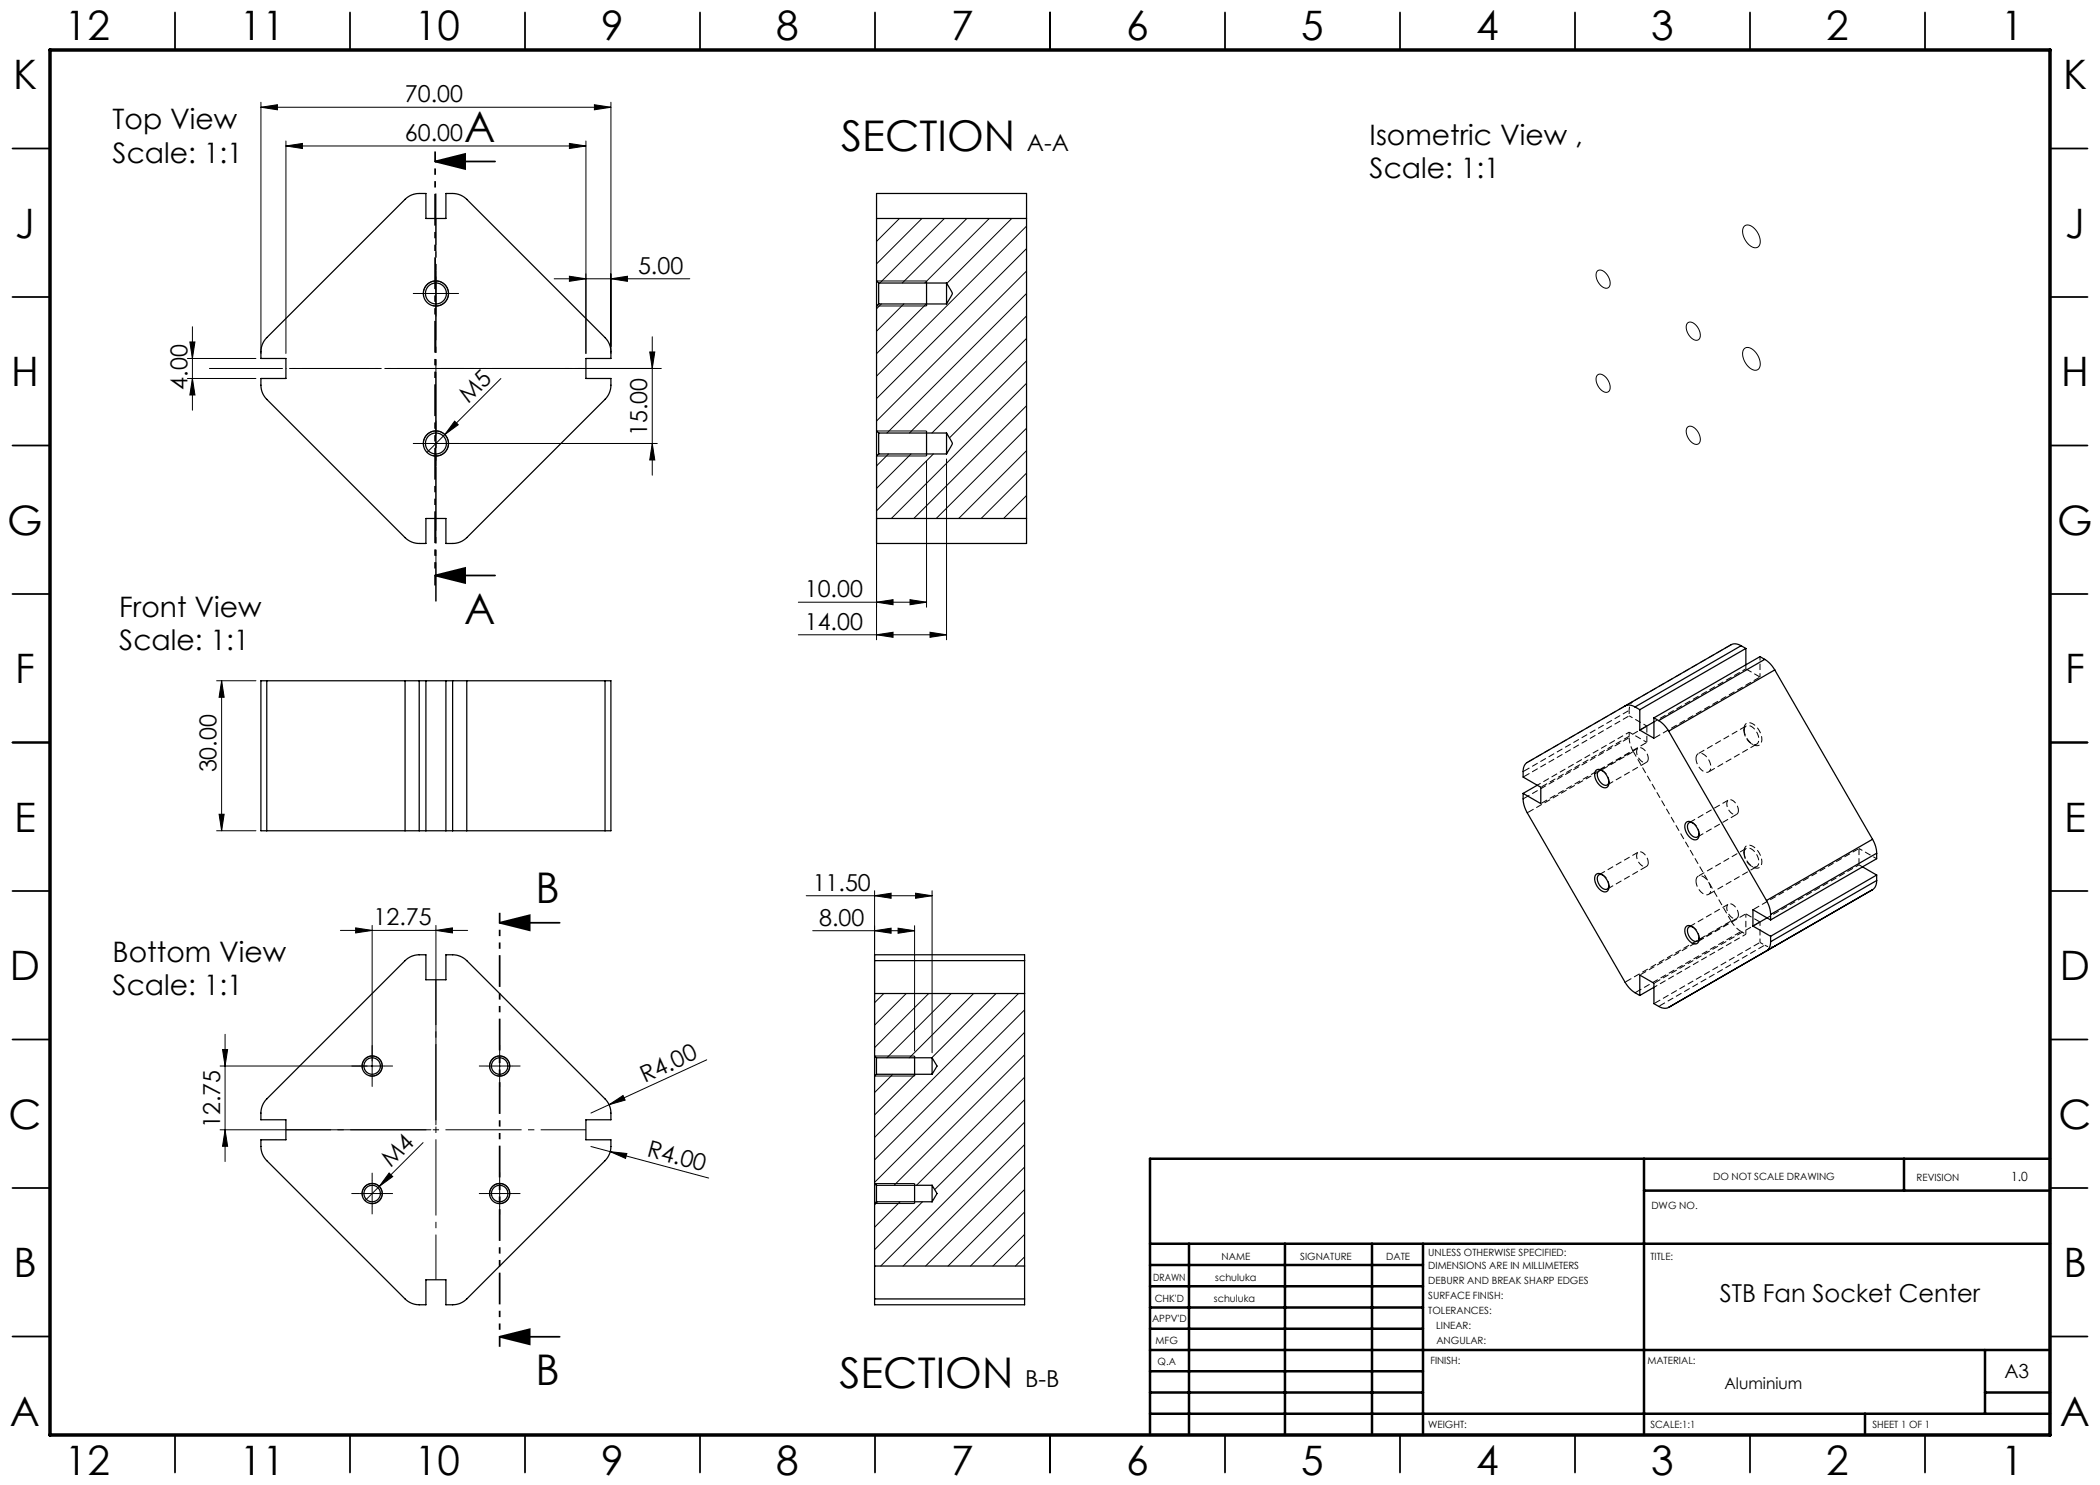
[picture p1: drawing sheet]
<svg xmlns="http://www.w3.org/2000/svg" width="420mm" height="297mm" viewBox="0 0 420 297" stroke-linecap="round" stroke-linejoin="round" font-family="sans-serif">
<g fill="none" stroke="#000" stroke-width=".25">
<path d="M81 39.9a4 4 0 0 1 2.8-1.2h1.4v5h4v-5h1.3a4 4 0 0 1 2.9 1.2l27.6 27.6a4 4 0 0 1 1.2 2.9v1.3h-5v4h5v1.3a4 4 0 0 1-1.2 2.9l-27.6 27.6a4 4 0 0 1-2.9 1.2h-1.3v-5h-4v5h-1.4a4 4 0 0 1-2.8-1.2l-27.6-27.6a4 4 0 0 1-1.2-2.9v-1.3h5v-4h-5v-1.3a4 4 0 0 1 1.2-2.9zM175.3 56.2v5M175.3 56.2v-17.5h30v70h-30v-17.5M175.3 43.7h30M175.3 56.2l.4 .4M175.7 56.6v4.2M175.7 56.6h13.6M185.3 56.2v5M189.3 56.6l1.2 2.1-1.2 2.1M189.3 56.6v4.2M175.3 61.2v25M175.7 60.8l-.4 .4"/>
<path d="M175.7 60.8h13.6M175.3 86.2v5M175.3 86.2l.4 .4M175.7 90.8l-.4 .4M175.7 86.6v4.2M175.7 90.8h13.6M175.7 86.6h13.6M185.3 86.2v5M189.3 86.6l1.2 2.1-1.2 2.1M189.3 86.6v4.2M175.3 103.7h30M53.4 136.2h-1.2v30h1.2"/>
<path d="M53.4 136.2h27.6M53.4 136.2v30M81 136.2h2.8M81 136.2v30M83.8 136.2v30M83.8 136.2h6.7M85.2 136.2v30M89.2 136.2v30M90.5 136.2h2.9M90.5 136.2v30M93.4 136.2v30M93.4 136.2h27.6"/>
<path d="M121 136.2h1.2v30h-1.2M121 136.2v30M348.2 129.1a2 2 0 0 0-2-.2l-21.2 12.3M348.2 129.1l1 .6M348.2 129.1l-21.2 12.3M349.2 129.7l-21.2 12.2M349.2 129.7v3.3M352.9 131.9a5.8 5.8 0 0 1 2 2.1M352.9 131.9l-21.2 12.2M352.9 131.9l-.9-.6-21.2 12.3M354.9 134l-21.2 12.2M354.9 134l19.6 33.9"/>
<path d="M304.6 158.7a6.3 6.3 0 0 0 .9 3.9l19.5 33.8a6.3 6.3 0 0 0 3 2.7M307.5 157l-2.9 1.7M319.2 154a1.48 1.48 0 0 1 2 .9 2.06 2.06 0 0 1 .2 2.6 2.06 2.06 0 0 1-2.3-1.8l-.2-1zM320.5 154.2a.76 .76 0 0 0-.9 .1 .76 .76 0 0 0-.1 .9 1.93 1.93 0 0 0 1.9 1.8l.4-.6M325 141.2l-19.5 11.3a2 2 0 0 0-.9 1.8v1.1l3.6 2.1v3.2l-3.6-2M325 141.2a2 2 0 0 1 2 .2M327 141.4l1 .5M328 141.9v4.1M330.8 143.6v4.1l-2.8-1.7M330.8 143.6l.9 .5M330.8 144.4l-2.8 1.6M331.7 144.1a5.8 5.8 0 0 1 2 2.1"/>
<path d="M333.7 146.2l19.6 33.9M53.4 166.2h27.6M81 166.2h2.8M83.8 166.2h6.7M90.5 166.2h2.9M93.4 166.2h27.6M319.2 174.9a1.48 1.48 0 0 1 2 .8 2.06 2.06 0 0 1 .2 2.6 2.06 2.06 0 0 1-2.3-1.7l-.2-1zM320.5 175a.76 .76 0 0 0-.9 .1 .76 .76 0 0 0-.1 .9 1.93 1.93 0 0 0 1.9 1.8l.4-.6M337.3 164.5a1.48 1.48 0 0 1 1.9 .8 2.06 2.06 0 0 1 .2 2.6 2.06 2.06 0 0 1-2.3-1.7l-.1-1.1zM338.5 164.6a.76 .76 0 0 0-.9 .1 .76 .76 0 0 0-.1 .9 1.93 1.93 0 0 0 1.9 1.8l.4-.6M372.5 173.4l2.8 1.6M374.5 167.9a5.8 5.8 0 0 1 .8 2.7"/>
<path d="M374.5 167.9l-21.2 12.2M374.5 177.9l-21.2 12.3M374.5 177.9l-40.8 23.6M375.3 176.1a2 2 0 0 1-.8 1.8M375.3 170.6l-21.2 12.3M375.3 170.6v1.1l-21.2 12.3M375.3 175v1.1M375.3 176.1l-21.2 12.3M375.3 175l-21.2 12.3M81 192.1a4 4 0 0 1 2.8-1.1h1.4v5h4v-5h1.3a4 4 0 0 1 2.9 1.1l27.6 27.7a4 4 0 0 1 1.2 2.8v1.4h-5v4h5v1.3a4 4 0 0 1-1.2 2.8l-27.6 27.7a4 4 0 0 1-2.9 1.2h-1.3v-5h-4v5h-1.4a4 4 0 0 1-2.8-1.2l-27.6-27.7a4 4 0 0 1-1.2-2.8v-1.3h5v-4h-5v-1.4a4 4 0 0 1 1.2-2.8zM174.9 192.1v-1.1h30v1.1M174.9 192.1v19.1"/>
<path d="M174.9 192.1h30M174.9 198.7h30M204.9 192.1v67.7M328 199.1v-4.1l2.8 1.6v4.1l.9 .6a2 2 0 0 0 2 .2M330.8 197.5l-2.8 1.6M337.3 185.3a1.48 1.48 0 0 1 1.9 .8 2.06 2.06 0 0 1 .2 2.6 2.06 2.06 0 0 1-2.3-1.7l-.1-1zM338.5 185.4a.76 .76 0 0 0-.9 .1 .76 .76 0 0 0-.1 .9 1.93 1.93 0 0 0 1.9 1.8l.4-.6M350.6 185.2l3.5 2.1M353.3 180.1a5.8 5.8 0 0 1 .8 2.8M353.3 190.2l-19.6 11.3M353.4 183.6l-2.8 1.6M354.1 188.4a2 2 0 0 1-.8 1.8"/>
<path d="M354.1 182.9v1.1M354.1 187.3v1.1M354.1 184l-3.5-2.1v3.3M174.9 211.2v4M174.9 215.2v21.5M174.9 211.2l.4 .4M175.3 211.6v3.3M175.3 214.9l-.4 .3M175.3 214.9h11.1M175.3 211.6h11.1M182.9 211.2v4M186.4 211.6v3.3"/>
<path d="M186.4 211.6l1 1.6-1 1.7M174.9 236.7v4M174.9 236.7l.4 .4M175.3 237.1v3.3M175.3 237.1h11.1M182.9 236.7v4M186.4 237.1v3.3M186.4 237.1l1 1.6-1 1.7M174.9 259.8v1.2h30v-1.2M174.9 259.8h30M174.9 240.7v19.1M174.9 253.2h30"/>
<path d="M175.3 240.4h11.1M175.3 240.4l-.4 .3"/>
<circle cx="87.2" cy="58.7" r="2.52"/>
<circle cx="87.2" cy="58.7" r="2.1"/>
<circle cx="87.2" cy="88.7" r="2.52"/>
<circle cx="87.2" cy="88.7" r="2.1"/>
<circle cx="74.4" cy="213.2" r="1.65"/>
<circle cx="74.4" cy="213.2" r="2.02"/>
<circle cx="99.9" cy="213.2" r="2.03"/>
<circle cx="99.9" cy="213.2" r="1.65"/>
<circle cx="74.4" cy="238.7" r="1.65"/>
<circle cx="74.4" cy="238.7" r="2.02"/>
<circle cx="99.9" cy="238.7" r="2.03"/>
<circle cx="99.9" cy="238.7" r="1.65"/>
</g>
<g fill="none" stroke="#000" stroke-width=".2" stroke-dasharray="1.3 .6" stroke-dashoffset=".5" stroke-linecap="butt">
<path d="M349.2 133.8l-18.4 10.6M352 135.4v-4.1M325.8 142.1v1.1M325.8 146.4l-18.3 10.6M325.8 146.4l3.6 2.1M325.8 146.4v1.1M326.7 140.2a2 2 0 0 0-.9 1.9M329.4 145.2l-3.6-2M371.8 173l-18.4 10.6M375.3 171.7l-3.5-2M348.2 186.3l1 .6M349.2 186.9l-18.4 10.6"/>
<path d="M349.2 182.8v4.1M352 188.5v-4.1M352 188.5l.9 .5M352.9 189a2 2 0 0 0 2 .2"/>
</g>
<path d="M349.2 133v.8M371.8 173l.7 .4" fill="none" stroke="#000" stroke-width=".2" stroke-dasharray="1.3 .6" stroke-dashoffset=".4" stroke-linecap="butt"/>
<g fill="none" stroke="#000" stroke-width=".2" stroke-dasharray="1.3 .6" stroke-dashoffset="-.2" stroke-linecap="butt">
<path d="M346.2 128.9l-19.5 11.3M352 135.4l-21.2 12.3M304.6 154.3l21.2-12.2M304.6 159.8l21.2-12.3M305.5 152.5l21.2-12.3M325.8 143.2l-21.2 12.2M329.4 145.2l-21.2 12.3M329.4 148.5l-21.2 12.2M305.5 162.6l21.2-12.3M371.8 169.7l-21.2 12.2M325 196.4l21.2-12.2M327 198.5l21.2-12.2"/>
<path d="M349.2 182.8l-21.2 12.2M352 184.4l-21.2 12.2M352 188.5l-21.2 12.2M331.7 201.3l21.2-12.3"/>
</g>
<g fill="none" stroke="#000" stroke-width=".2" stroke-dasharray="1.3 .6" stroke-linecap="butt">
<path d="M349.2 133.8l2.8 1.6M320.6 154.2l-.2-.1M321.8 156.5v-.3M329.4 148.5v-3.3M348.8 145.8a1.13 1.13 0 0 1 .7-1.2 1.13 1.13 0 0 1 1.3 .3 3.2 3.2 0 0 1 1.3 3.9 1.49 1.49 0 0 1-2.2-.4l-.7-1.1-.4-1.5M348.8 145.8v.4M350.3 148.7l.3 .2M320.6 175l-.2-.1M321.8 177.4v-.3M338.7 164.6l-.3-.1M339.8 167v-.4M348.8 170.3a1.13 1.13 0 0 1 .7-1.2 1.13 1.13 0 0 1 1.3 .3 3.2 3.2 0 0 1 1.3 3.9 1.49 1.49 0 0 1-2.2-.4l-.7-1.1-.4-1.5"/>
<path d="M348.8 170.3v.4M350.3 173.2l.3 .2M371.8 169.7v3.3M338.7 185.4l-.3-.1M339.8 187.8v-.3M352 184.4l-2.8-1.6"/>
</g>
<path d="M321.8 156.4a2.5 2.5 0 0 0-1.3-2.2M321.8 177.2a2.5 2.5 0 0 0-1.3-2.2M339.8 166.8a2.5 2.5 0 0 0-1.3-2.2M339.8 187.6a2.5 2.5 0 0 0-1.3-2.2" fill="none" stroke="#000" stroke-width=".2" stroke-dasharray="1.3 .6" stroke-dashoffset=".2" stroke-linecap="butt"/>
<path d="M329.7 151.7a2.23 2.23 0 0 0-1.8-2.2 1.1 1.1 0 0 0-.4 1.8 1.64 1.64 0 0 0 1.8 1.2l.3-.3 .1-.5M329.7 172.5a2.23 2.23 0 0 0-1.8-2.2 1.1 1.1 0 0 0-.4 1.8 1.64 1.64 0 0 0 1.8 1.2l.3-.3 .1-.5M347.7 162.1a2.23 2.23 0 0 0-1.8-2.2 1.1 1.1 0 0 0-.3 1.8 1.64 1.64 0 0 0 1.7 1.2l.3-.3 .1-.5M347.7 182.9a2.23 2.23 0 0 0-1.8-2.1 1.1 1.1 0 0 0-.3 1.7 1.64 1.64 0 0 0 1.7 1.2l.3-.3 .1-.5" fill="none" stroke="#000" stroke-width=".2" stroke-dasharray="1.3 .6" stroke-dashoffset=".3" stroke-linecap="butt"/>
<path d="M325.8 147.5a5.8 5.8 0 0 0 .9 2.8M326.7 150.3l19.5 33.9M339.2 151.7a.93 .93 0 0 1 .5-1 .93 .93 0 0 1 1.1 .2 2.82 2.82 0 0 1 1.1 3.3 1.28 1.28 0 0 1-1.9-.5l-.6-1-.2-1M348.8 146.2a.93 .93 0 0 1 .5-1 .93 .93 0 0 1 1.1 .2 2.82 2.82 0 0 1 1.1 3.2 1.28 1.28 0 0 1-1.9-.4l-.6-1-.2-1M339.2 176.2a.93 .93 0 0 1 .5-1 .93 .93 0 0 1 1.1 .2 2.82 2.82 0 0 1 1.1 3.3 1.28 1.28 0 0 1-1.9-.5l-.6-1-.2-1M348.8 170.7a.93 .93 0 0 1 .5-1.1 .93 .93 0 0 1 1.1 .3 2.82 2.82 0 0 1 1.1 3.2 1.28 1.28 0 0 1-1.9-.4l-.6-1-.2-1M346.2 184.2a5.8 5.8 0 0 0 2 2.1" fill="none" stroke="#000" stroke-width=".2" stroke-dasharray="1.3 .6" stroke-dashoffset=".1" stroke-linecap="butt"/>
<path d="M321.4 157l7.9-4.5M327.7 149.6l-7.9 4.5M341.7 154.4l9.6-5.6M349.2 145.2l-9.6 5.5M321.4 177.8l7.9-4.5M327.7 170.4l-7.9 4.6M339.5 167.4l7.8-4.5M341.7 178.9l9.6-5.6M345.7 160l-7.9 4.5M349.2 169.7l-9.6 5.5M339.5 188.2l7.8-4.5M345.7 180.8l-7.9 4.6" fill="none" stroke="#000" stroke-width=".2" stroke-dasharray="1.3 .6" stroke-dashoffset="-.1" stroke-linecap="butt"/>
<g fill="none" stroke="#000" stroke-width=".2">
<path d="M52.2 21.5l3.3-.6v1.1zM52.2 20.5v50.2M52.2 21.5h70M57.2 29.2l3.3-.5v1zM57.2 28.2v42.5M57.2 29.2h60M113.9 28.7l3.3 .5-3.3 .5zM117.2 28.2v42.5M118.9 20.9l3.3 .6-3.3 .5zM122.2 20.5v50.2M84.7 58.7h5M84.8 59.3a2.5 2.5 0 0 1 2.2-3.1 2.5 2.5 0 0 1 2.7 2.7 2.5 2.5 0 0 1-3.2 2.2"/>
<path d="M87.2 56.2v5M110.8 55.8h27.2M113.9 55.2l3.3 .6-3.3 .5zM122.2 55.8l3.3-.6v1.1zM175.3 56.2h10M175.4 43.7l-.1 .1M179.9 43.7l-4.6 4.6M184.4 43.7l-9.1 9.1M188.9 43.7l-12.9 12.9M193.4 43.7l-12.9 12.9M197.9 43.7l-12.9 12.9M202.3 43.7l-12.9 13"/>
<path d="M205.3 45.2l-30 30M205.3 49.7l-30 30M205.3 54.2l-30 30M205.3 58.7l-27.9 27.9M319.5 54.2a1.54 1.54 0 0 1 2 .9 1.78 1.78 0 0 1 0 2.5 2.38 2.38 0 0 1-2.3-2.3l.1-.7zM348.9 45.2a1.74 1.74 0 0 1 2.3 .8 2.75 2.75 0 0 1 .5 3.3 1.74 1.74 0 0 1-2.3-.8 2.75 2.75 0 0 1-.5-3.3zM37.5 71.7h13.7M37.5 75.7h13.7M38 68.4h1l-.5 3.3zM38.5 65.3v16.7M38.5 75.7l.5 3.3h-1zM88.2 73.7h43.3"/>
<path d="M100.2 75.7l-14.8 14.8M129.9 70.4h1.1l-.5 3.3zM130.5 67.3v27.7M175.3 61.2h10M176.3 60.8l-1 1M180.8 60.8l-5.5 5.4M185.3 60.8l-10 9.9M205.3 63.2l-23.4 23.4M205.3 67.7l-18.9 18.9M205.3 72.2l-15.4 15.4M205.3 76.7l-27 27M319.5 75a1.54 1.54 0 0 1 2 .9 1.78 1.78 0 0 1 0 2.5 2.38 2.38 0 0 1-2.3-2.3l.1-.7z"/>
<path d="M337.5 64.6a1.54 1.54 0 0 1 2.1 .9 1.78 1.78 0 0 1 0 2.5 2.38 2.38 0 0 1-2.3-2.3v-.7zM348.9 69.7a1.74 1.74 0 0 1 2.3 .8 2.75 2.75 0 0 1 .5 3.3 1.74 1.74 0 0 1-2.3-.8 2.75 2.75 0 0 1-.5-3.3zM84.7 88.7h46.8M84.8 89.3a2.5 2.5 0 0 1 2.2-3.1 2.5 2.5 0 0 1 2.7 2.7 2.5 2.5 0 0 1-3.2 2.2M87.2 86.2v5M90.9 84.2l.7 .8-2.6 1.9zM130.5 88.7l.5 3.3h-1.1zM175.3 92.2v35.8M175.3 86.2h10M175.3 91.2h10M177.7 90.8l-2.4 2.4M182.2 90.8l-6.9 6.9"/>
<path d="M185.3 92.2v29.2M186.7 90.8l-11.4 11.4M189.3 91.8v36.2M205.3 81.1l-22.5 22.6M205.3 85.6l-18.1 18.1M205.3 90.1l-13.6 13.6M205.3 94.6l-9.1 9.1M205.3 99.1l-4.6 4.6M337.5 85.4a1.54 1.54 0 0 1 2.1 1 1.78 1.78 0 0 1 0 2.4 2.38 2.38 0 0 1-2.3-2.3v-.6zM182 119.9l3.3 .5-3.3 .5zM205.3 103.6l-.1 .1M43.3 136.2h7.9"/>
<path d="M44.3 136.2v30M44.3 136.2l.5 3.3h-1zM159.7 120.4h25.6M159.7 127h29.6M175.3 120.4l3.3-.5v1zM175.3 127l3.3-.5v1zM186 126.5l3.3 .5-3.3 .5zM43.3 166.2h7.9M43.8 162.9h1l-.5 3.3zM161.2 179.1h25.2M174.9 179.1l3.3-.5v1.1zM174.9 178.1v32.1"/>
<path d="M183.1 178.6l3.3 .5-3.3 .6zM186.4 178.1v32.5M68.1 186.1h25.4M71.1 185.6l3.3 .5-3.3 .5zM74.4 185.1v30.6M87.2 186.1l3.3-.5v1zM87.2 185.1v39.9M162.5 186.1h20.4M174.9 186.1l3.3-.5v1.1zM176.8 198.7l-1.9 1.8M179.6 185.6l3.3 .5-3.3 .6zM181.2 198.7l-6.3 6.3"/>
<path d="M182.9 185.1v25.1M185.7 198.7l-10.8 10.8M190.2 198.7l-12.8 12.9M194.7 198.7l-12.8 12.9M199.2 198.7l-12.8 12.9M203.7 198.7l-28.8 28.8M44.5 209.9h1l-.5 3.3zM45 206.9v25.4M72.5 213.7a2 2 0 0 1 1.8-2.5 2 2 0 0 1 2.1 2.2 2 2 0 0 1-2.5 1.7M76.9 213.2h-32.9M97.4 213.2h5M98 213.7a2 2 0 0 1 1.8-2.5 2 2 0 0 1 2.1 2.2 2 2 0 0 1-2.5 1.7"/>
<path d="M99.9 210.7v5M141.3 212l-23.1 10.6M174.9 211.2h8M174.9 215.2h8M178.6 214.9l-3.7 3.6M183.1 214.9l-8.2 8.1M204.9 202l-30 30M204.9 206.5l-30 30M204.9 211l-26.1 26.1M204.9 215.4l-21.6 21.7M204.9 219.9l-18 18M44 226h42.2"/>
<path d="M45 226l.5 3.3h-1zM71.9 238.7h5M72.5 239.2a2 2 0 0 1 1.8-2.5 2 2 0 0 1 2.1 2.2 2 2 0 0 1-2.5 1.7M74.4 236.2v5M77.8 234.6l.7 .7-2.7 2zM84.6 228.5l-11.6 11.6M97.4 238.7h5M98 239.2a2 2 0 0 1 1.8-2.5 2 2 0 0 1 2.1 2.2 2 2 0 0 1-2.5 1.7M99.9 236.2v5M118.2 229.3l3.8 1M121.8 220.9l2.8-1.8 .4 .9zM122 230.3l3.4 .4-.3 1z"/>
<path d="M122 230.3l19.7 5.3M174.9 236.7h8M204.9 224.4l-28.8 28.8M204.9 228.9l-24.3 24.3M204.9 233.4l-19.8 19.8M204.9 237.9l-15.3 15.3M174.9 240.7h8M175.5 240.4l-.6 .6M180 240.4l-5.1 5M184.5 240.4l-9.6 9.5M204.9 242.4l-10.8 10.8M204.9 246.9l-6.3 6.3"/>
<path d="M204.9 251.4l-1.8 1.8"/>
</g>
<g fill="none" stroke="#000" stroke-width=".35">
<path d="M35 2.5v7.5M70 2.5v7.5M105 2.5v7.5M140 2.5v7.5M175 2.5v7.5M210 2.5v7.5M245 2.5v7.5M280 2.5v7.5M315 2.5v7.5M350 2.5v7.5M385 2.5v7.5M2.5 29.7h7.5"/>
<path d="M87 32.3h12M87 32.3l6-1.5v3zM410 29.7h7.5M2.5 59.4h7.5M410 59.4h7.5M2.5 89.1h7.5M410 89.1h7.5M2.5 118.8h7.5M87 115.1h12M87 115.1l6-1.5v3zM410 118.8h7.5M2.5 148.5h7.5"/>
<path d="M410 148.5h7.5M2.5 178.2h7.5M410 178.2h7.5M99.9 184.6h12M99.9 184.6l6-1.5v3zM2.5 207.9h7.5M410 207.9h7.5M2.5 237.6h7.5M410 237.6h7.5M2.5 267.3h7.5M99.9 267.4h12M99.9 267.4l6-1.5v3z"/>
<path d="M410 267.3h7.5M35 287v7.5M70 287v7.5M105 287v7.5M140 287v7.5M175 287v7.5M210 287v7.5M245 287v7.5M280 287v7.5M315 287v7.5M350 287v7.5M385 287v7.5"/>
</g>
<path d="M87 30.3v86.8M99.9 182.6v86.8" fill="none" stroke="#000" stroke-width=".35" stroke-dasharray="6.3 1.3 1.3 1.3 1.3 1.3" stroke-dashoffset="4.2" stroke-linecap="butt"/>
<path d="M87.2 43.7v76.6" fill="none" stroke="#000" stroke-width=".2" stroke-dasharray="15.2 1.3 1.3 1.3" stroke-dashoffset="7.4" stroke-linecap="butt"/>
<path d="M87.2 120.3v-81.6" fill="none" stroke="#000" stroke-width=".2" stroke-dasharray="15.2 1.3 1.3 1.3" stroke-dashoffset="4.9" stroke-linecap="butt"/>
<path d="M57.2 73.7h75.1" fill="none" stroke="#000" stroke-width=".2" stroke-dasharray="15.2 1.3 1.3 1.3" stroke-dashoffset="-1.4" stroke-linecap="butt"/>
<path d="M132.3 73.7h-90.5" fill="none" stroke="#000" stroke-width=".2" stroke-dasharray="15.2 1.3 1.3 1.3" stroke-dashoffset=".5" stroke-linecap="butt"/>
<path d="M87.2 196v60M117.2 226h-60" fill="none" stroke="#000" stroke-width=".2" stroke-dasharray="15.2 1.3 1.3 1.3" stroke-dashoffset="6.2" stroke-linecap="butt"/>
<g fill="none" stroke="#000" stroke-width=".2" stroke-dasharray="15.2 1.3 1.3 1.3" stroke-linecap="butt">
<path d="M84.7 58.7h-2.1M87.2 56.2v-2.1M89.7 58.7h2.1M87.2 61.2v2.1M84.7 88.7h-2.1M87.2 86.2v-2.1M87.2 91.2v2.1M89.7 88.7h2.1M71.9 213.2h-1.6M74.4 210.7v-1.6M74.4 215.7v1.7M76.9 213.2h1.7"/>
<path d="M97.4 213.2h-1.6M99.9 210.7v-1.6M99.9 215.7v1.7M102.4 213.2h1.7M71.9 238.7h-1.6M74.4 236.2v-1.6M76.9 238.7h1.7M97.4 238.7h-1.6M99.9 236.2v-1.6M102.4 238.7h1.7M74.4 241.2v1.7M99.9 241.2v1.7"/>
</g>
<g fill="none" stroke="#000" stroke-width=".5">
<path d="M328.8 231.8v55.2M328.8 238.1h81.2M380.8 231.8v6.3M410 231.8h-180v55.2M230 248.8h180M230 257.3h54.6M230 253h54.6M237.8 248.8v38.2M257 248.8v38.2M274.4 248.8v38.2M284.6 248.8v38.2M230 265.8h54.6"/>
<path d="M230 261.5h54.6M230 278.5h54.6M230 274.3h54.6M230 270h180M397 278.5h13M397 270v12.8M230 282.8h180M373 282.8v4.2"/>
</g>
<path d="M10 10h400v277h-400z" fill="none" stroke="#000" stroke-width=".7"/>
<g fill="#000">
<path d="M90.9 84.2l.7 .8-2.6 1.9zM77.8 234.6l.7 .7-2.7 2zM121.8 220.9l2.8-1.8 .4 .9zM122 230.3l3.4 .4-.3 1z"/>
<path d="M57.2 29.2l3.3-.5v1zM113.9 28.7l3.3 .5-3.3 .5z"/>
<path d="M87 32.3l6-1.5v3zM87 115.1l6-1.5v3z"/>
<path d="M113.9 55.2l3.3 .6-3.3 .5zM122.2 55.8l3.3-.6v1.1zM52.2 21.5l3.3-.6v1.1zM118.9 20.9l3.3 .6-3.3 .5z"/>
<path d="M38 68.4h1l-.5 3.3zM38.5 75.7l.5 3.3h-1zM44.5 209.9h1l-.5 3.3zM45 226l.5 3.3h-1z"/>
<path d="M130.5 88.7l.5 3.3h-1.1zM129.9 70.4h1.1l-.5 3.3z"/>
<path d="M175.3 120.4l3.3-.5v1zM182 119.9l3.3 .5-3.3 .5zM175.3 127l3.3-.5v1zM186 126.5l3.3 .5-3.3 .5z"/>
<path d="M43.8 162.9h1l-.5 3.3zM44.3 136.2l.5 3.3h-1z"/>
<path d="M174.9 179.1l3.3-.5v1.1zM183.1 178.6l3.3 .5-3.3 .6z"/>
<path d="M87.2 186.1l3.3-.5v1zM71.1 185.6l3.3 .5-3.3 .5z"/>
<path d="M99.9 184.6l6-1.5v3zM99.9 267.4l6-1.5v3z"/>
<path d="M174.9 186.1l3.3-.5v1.1zM179.6 185.6l3.3 .5-3.3 .6z"/>
</g>
<g font-size="8.5">
<text x="92.8" y="28.4">A</text>
<text x="168.2" y="30.1">SECTION</text>
<text x="92.8" y="124.7">A</text>
<text x="107.1" y="180.7">B</text>
<text x="107.1" y="277">B</text>
<text x="167.9" y="277.5">SECTION</text>
</g>
<g font-size="8.1">
<text x="13" y="8">12</text>
<text x="48" y="8">11</text>
<text x="83" y="8">10</text>
<text x="120.2" y="8">9</text>
<text x="155.2" y="8">8</text>
<text x="190.2" y="8">7</text>
<text x="225.2" y="8">6</text>
<text x="260.2" y="8">5</text>
<text x="295.2" y="8">4</text>
<text x="330.2" y="8">3</text>
<text x="365.2" y="8">2</text>
<text x="400.2" y="8">1</text>
<text x="2.6" y="17.8">K</text>
<text x="412.6" y="17.8">K</text>
<text x="3" y="47.5">J</text>
<text x="413" y="47.5">J</text>
<text x="2.2" y="77.2">H</text>
<text x="412.2" y="77.2">H</text>
<text x="1.5" y="106.9">G</text>
<text x="411.5" y="106.9">G</text>
<text x="3" y="136.6">F</text>
<text x="413" y="136.6">F</text>
<text x="2.8" y="166.3">E</text>
<text x="412.8" y="166.3">E</text>
<text x="2" y="196">D</text>
<text x="412" y="196">D</text>
<text x="1.7" y="225.7">C</text>
<text x="411.7" y="225.7">C</text>
<text x="2.7" y="255.4">B</text>
<text x="412.7" y="255.4">B</text>
<text x="2" y="285.1">A</text>
<text x="412" y="285.1">A</text>
<text x="13" y="295">12</text>
<text x="48" y="295">11</text>
<text x="83" y="295">10</text>
<text x="120.2" y="295">9</text>
<text x="155.2" y="295">8</text>
<text x="190.2" y="295">7</text>
<text x="225.2" y="295">6</text>
<text x="260.2" y="295">5</text>
<text x="295.2" y="295">4</text>
<text x="330.2" y="295">3</text>
<text x="365.2" y="295">2</text>
<text x="400.2" y="295">1</text>
</g>
<g font-size="5.6">
<text x="22.5" y="25.9">Top View</text>
<text x="273.9" y="29">Isometric View ,</text>
<text x="22.5" y="32.5">Scale: 1:1</text>
<text x="273.9" y="35.6">Scale: 1:1</text>
<text x="23.9" y="123.4">Front View</text>
<text x="23.9" y="130">Scale: 1:1</text>
<text x="22.5" y="192.4">Bottom View</text>
<text x="22.5" y="199.1">Scale: 1:1</text>
</g>
<text font-size="4.9" x="344" y="260.4">STB Fan Socket Center</text>
<g font-size="4.7">
<text x="81" y="20.4">70.00</text>
<text x="81" y="28.2">60.00</text>
<text x="205.4" y="30.1">A-A</text>
<text x="127.6" y="54.7">5.00</text>
<text x="37.5" y="77.9" transform="rotate(-90 37.5 77.9)">4.00</text>
<text x="93.7" y="80.8" transform="rotate(-45 93.7 80.8)">M5</text>
<text x="129.4" y="87.3" transform="rotate(-90 129.4 87.3)">15.00</text>
<text x="161" y="119.4">10.00</text>
<text x="161" y="125.9">14.00</text>
<text x="43.3" y="154.5" transform="rotate(-90 43.3 154.5)">30.00</text>
<text x="162.5" y="178.1">11.50</text>
<text x="74.7" y="185.1">12.75</text>
<text x="163.8" y="185.1">8.00</text>
<text x="129" y="216.6" transform="rotate(-25 129 216.6)">R4.00</text>
<text x="44" y="225.6" transform="rotate(-90 44 225.6)">12.75</text>
<text x="78.2" y="233.7" transform="rotate(-45 78.2 233.7)">M4</text>
<text x="129.3" y="231.3" transform="rotate(15 129.3 231.3)">R4.00</text>
<text x="205" y="277.5">B-B</text>
</g>
<text font-size="3.9" x="400.9" y="275.5">A3</text>
<text font-size="3.2" x="344.9" y="277.9">Aluminium</text>
<text font-size="2.5" x="402.2" y="236.1">1.0</text>
<g font-size="2">
<text x="342.6" y="236">DO NOT SCALE DRAWING</text>
<text x="383.3" y="236.2">REVISION</text>
<text x="330.3" y="241.8">DWG NO.</text>
<text x="244.3" y="252">NAME</text>
<text x="260" y="251.9">SIGNATURE</text>
<text x="277.2" y="251.9">DATE</text>
<text x="285.6" y="251.2">UNLESS OTHERWISE SPECIFIED:</text>
<text x="330.1" y="251.9">TITLE:</text>
<text x="230.6" y="256.1">DRAWN</text>
<text x="243.1" y="256.1">schuluka</text>
<text x="285.6" y="253.7">DIMENSIONS ARE IN MILLIMETERS</text>
<text x="285.6" y="256.7">DEBURR AND BREAK SHARP EDGES</text>
<text x="230.9" y="260.3">CHK'D</text>
<text x="242.8" y="260.3">schuluka</text>
<text x="285.6" y="259.7">SURFACE FINISH:</text>
<text x="285.6" y="262.7">TOLERANCES:</text>
<text x="230.4" y="264.4">APPV'D</text>
<text x="231.1" y="268.8">MFG</text>
<text x="287.3" y="265.7">LINEAR:</text>
<text x="287.3" y="268.7">ANGULAR:</text>
<text x="231.5" y="273">Q.A</text>
<text x="286.1" y="272.9">FINISH:</text>
<text x="329.5" y="272.9">MATERIAL:</text>
<text x="285.6" y="285.5">WEIGHT:</text>
<text x="330.1" y="285.6">SCALE:1:1</text>
<text x="374.5" y="285.6">SHEET 1 OF 1</text>
</g>
</svg>
